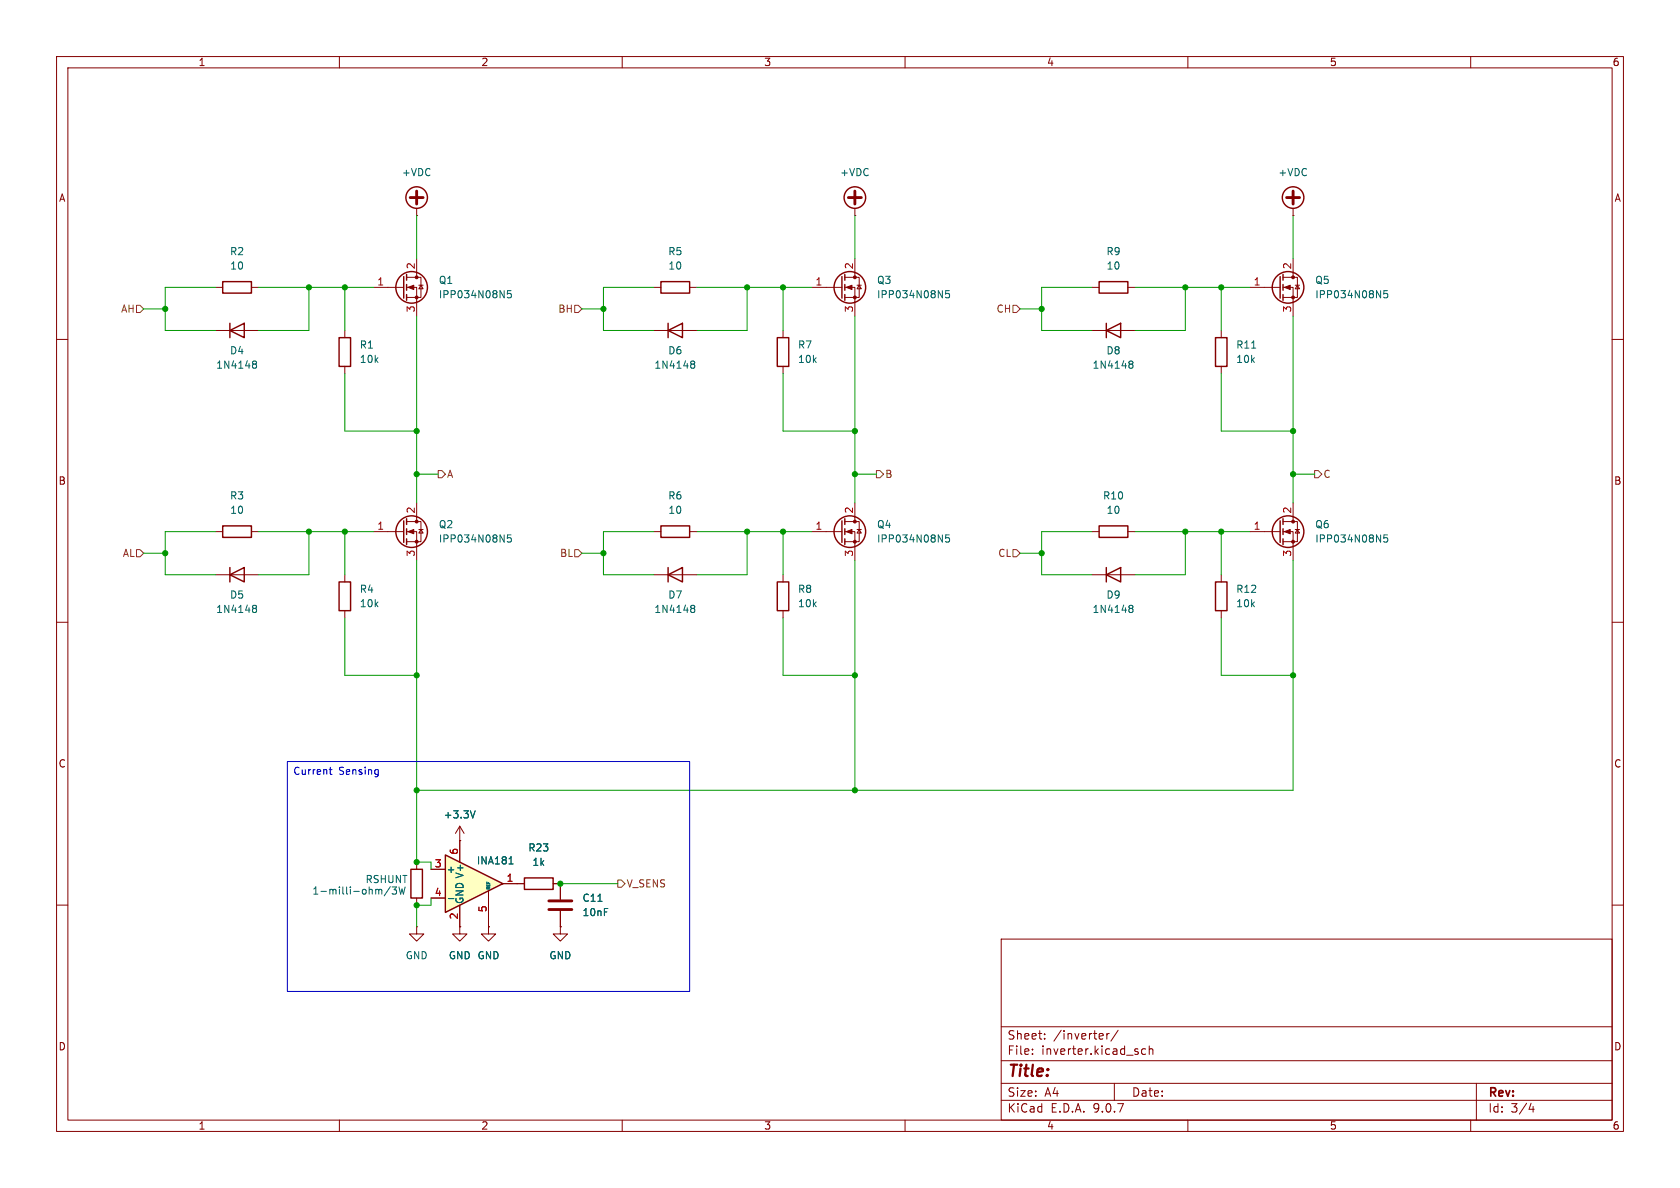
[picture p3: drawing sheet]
<svg xmlns="http://www.w3.org/2000/svg" width="297mm" height="210mm" viewBox="0 0 297 210" stroke-linecap="round" stroke-linejoin="round" font-family="sans-serif">
<g fill="none" stroke="#840000" stroke-width=".18">
<path d="M10 10h277v190h-277zM12 12h273v186h-273zM60 10v2M110 10v2M160 10v2M210 10v2M260 10v2M61 58.4v1.3M193 50.8h1.3M193 58.4h7.7M199.4 50.8h1.3M215.9 58.4v1.3"/>
<path d="M221 50.8h5.3M226.8 49h2.6v3.6h-2.6M226.8 50.8h1.8v5.1M228.6 45.7v3.3M229 50.4h.7M229.4 50.4l.3 .7h-.7zM10 60h2M61 64.8v1.2M215.9 64.8v1.2M285 60h2M193 94h1.3M199.4 94h1.3"/>
<path d="M221 94h5.3M226.8 92.2h2.6v3.6h-2.6M226.8 94h1.8v5.1M228.6 88.9v3.3M229 93.6h.7M229.4 93.6l.3 .6h-.7zM10 110h2M38.1 101.6h7.6M138.4 101.6v1.3M138.4 108v1.2M285 110h2M91.4 156.2h1.3"/>
<path d="M97.8 156.2h1.3M10 160h2M81.3 163.8v1.3h1.2l-1.2 1.3-1.3-1.3h1.3M81.3 163.8h.1M177 166h108v32h-108zM285 160h2M60 198v2M110 198v2M160 198v2M177 194.5h108M177 191.5h108M177 187.5h108"/>
<path d="M177 181.5h108M182.5 186.3v.1M182.5 185.5v.1M184.7 183.6v.1M184.7 182.8v.1M195.7 182.7v1M196.1 182.7l-.3 .1-.1 .2M197 191.5v3M197.7 182.1l-1.3 2M202.5 185.5l-.4-.1-.3 .3v.4l.2 .2h.5M203.2 185.5l.2-.1 .3 .1 .1 .9M203.2 184.9v1.5"/>
<path d="M210 198v2M260 198v2M261 191.5v6.5M270.7 195l-.4 1.1h.9M271 195.6v1"/>
</g>
<g fill="none" stroke="#840000" stroke-width=".25">
<path d="M59.9 59.7h2.1v5.1h-2.1zM194.3 49.8h5.1v2h-5.1zM195.6 58.4l2.5-1.2v2.5zM195.6 57.2v2.5M214.9 59.7h2v5.1h-2zM226.3 48.9v3.8M226.8 48.5v1M226.8 50.3v1M226.8 52.1v1M194.3 93h5.1v2h-5.1zM226.3 92.1v3.8M226.8 91.7v1"/>
<path d="M226.8 93.5v1M226.8 95.3v1M40.6 101.6l2.6-1.3v2.6zM40.6 100.3v2.6M137.4 102.9h2v5.1h-2zM92.7 155.2h5.1v2h-5.1z"/>
<circle cx="227.7" cy="50.8" r="2.79"/>
<circle cx="227.7" cy="94" r="2.79"/>
</g>
<g fill="none" stroke="#006464" stroke-width=".18">
<path d="M245.3 51.4h-.6l-.1 .6 .2-.1h.4l.1 .2v.4l-.2 .1-.5-.1M199.7 64.3l.1 .1M199.7 63.9l.4-.1 .1 .1 .1 .2-.2 .3M199.8 64.4h.3M199.8 64.4h-.1M200.1 64.4l.2 .2-.1 .4-.1 .1-.4-.1M221.3 61.5h.7M245.3 94.6h-.6l-.1 .6 .2-.2 .4 .1 .1 .2v.4l-.2 .1-.5-.1M44.8 107.5h.1M44.8 107.1l.3-.1 .2 .1 .1 .2-.3 .2M44.9 107.5h.2M44.9 107.5l-.1 .1"/>
<path d="M45.1 107.5l.3 .3-.1 .4-.2 .1-.3-.1"/>
</g>
<g fill="#840000" stroke="#840000" stroke-width=".18">
<path d="M227.1 94l1-.4v.8z"/>
<path d="M227.1 50.8l1-.4v.8z"/>
<circle cx="228.6" cy="92.2" r=".25"/>
<circle cx="228.6" cy="95.8" r=".25"/>
<circle cx="228.6" cy="49" r=".25"/>
<circle cx="228.6" cy="52.6" r=".25"/>
</g>
<path d="M78.7 151.1l10.2 5.1-10.2 5.1z" fill="#ffffc2"/>
<g fill="none" stroke="#840000" stroke-width=".25">
<path d="M39.4 49.8h5v2h-5zM40.6 58.4l2.6-1.2v2.5zM40.6 57.2v2.5M71.4 48.9v3.8M71.9 48.5v1M71.9 50.3v1M71.9 52.1v1M116.8 49.8h5.1v2h-5.1zM118.1 58.4l2.5-1.2v2.5zM118.1 57.2v2.5M137.4 59.7h2v5.1h-2zM148.8 48.9v3.8"/>
<path d="M149.4 48.5v1M149.4 50.3v1M149.4 52.1v1M39.4 93h5v2h-5zM71.4 92.1v3.8M71.9 91.7v1M71.9 93.5v1M71.9 95.3v1M116.8 93h5.1v2h-5.1zM148.8 92.1v3.8M149.4 91.7v1M149.4 93.5v1"/>
<path d="M149.4 95.3v1M59.9 102.9h2.1v5.1h-2.1zM118.1 101.6l2.5-1.3v2.6zM118.1 100.3v2.6M195.6 101.6l2.5-1.3v2.6zM195.6 100.3v2.6M214.9 102.9h2v5.1h-2zM72.6 153.7h2.1v5.1h-2.1zM78.7 151.1l10.2 5.1-10.2 5.1z"/>
<circle cx="73.7" cy="34.9" r="1.9"/>
<circle cx="151.1" cy="34.9" r="1.9"/>
<circle cx="228.6" cy="34.9" r="1.9"/>
<circle cx="72.8" cy="50.8" r="2.79"/>
<circle cx="150.2" cy="50.8" r="2.79"/>
<circle cx="72.8" cy="94" r="2.79"/>
<circle cx="150.2" cy="94" r="2.79"/>
</g>
<g fill="none" stroke="#840000" stroke-width=".18">
<path d="M73.7 38.1h.1M73.7 36.8v1.3M151.1 38.1h.1M151.1 36.8v1.3M228.6 38.1h.1M228.6 36.8v1.3M38.1 50.8h1.3M38.1 58.4h7.6M44.4 50.8h1.3M66 50.8h5.4M71.9 49h2.5v3.6h-2.5M71.9 50.8h1.8v5.1"/>
<path d="M73.7 45.7v3.3M74 50.4h.8M74.4 50.4l.4 .7h-.8zM115.6 50.8h1.2M115.6 58.4h7.6M121.9 50.8h1.3M138.4 58.4v1.3M143.5 50.8h5.3M149.4 49h2.5v3.6h-2.5M149.4 50.8h1.7v5.1M151.1 45.7v3.3M151.5 50.4h.8"/>
<path d="M151.9 50.4l.4 .7h-.8zM138.4 64.8v1.2M38.1 94h1.3M44.4 94h1.3M66 94h5.4M71.9 92.2h2.5v3.6h-2.5M71.9 94h1.8v5.1M73.7 88.9v3.3M74 93.6h.8M74.4 93.6l.4 .6h-.8zM115.6 94h1.2M121.9 94h1.3"/>
<path d="M143.5 94h5.3M149.4 92.2h2.5v3.6h-2.5M149.4 94h1.7v5.1M151.1 88.9v3.3M151.5 93.6h.8M151.9 93.6l.4 .6h-.8zM61 101.6v1.3M61 108v1.2M115.6 101.6h7.6M193 101.6h7.7M215.9 101.6v1.3M215.9 108v1.2"/>
<path d="M73.7 152.4v1.3M73.7 158.8v1.2M76.2 153.7h2.5M76.2 158.8h2.5M81.3 148.6h.1M81.3 146.1v6.3M81.3 146.1l-.8 1.2M81.3 146.1l.7 1.2M86.4 157.5v6.3M88.9 156.2h3.8M97.8 156.2h1.3v2.8M73.7 163.8v1.3h1.2l-1.2 1.3-1.3-1.3h1.3"/>
<path d="M73.7 163.8h.1M81.3 163.8h.1M81.3 160v3.8M86.4 163.8v1.3h1.2l-1.2 1.3-1.3-1.3h1.3M86.4 163.8h.1M99.1 163.8v1.3h1.2l-1.2 1.3-1.3-1.3h1.3M99.1 163.8h.1M99.1 161v2.8"/>
</g>
<g fill="none" stroke="#006464" stroke-width=".18">
<path d="M90.3 51.4h-.6v.6l.2-.1h.4l.1 .2-.1 .4-.1 .1-.5-.1M167.8 51.4h-.6l-.1 .6 .2-.1h.5l.1 .2-.1 .4-.2 .1-.5-.1M44.8 64.3l.1 .1M44.8 63.9l.3-.1 .2 .1 .1 .2-.3 .3M44.9 64.4h.2M44.9 64.4h-.1M45.1 64.4l.3 .2-.1 .4-.2 .1-.3-.1M122.2 63.9l.4-.1 .2 .1v.2l-.2 .3M122.2 64.3l.1 .1M122.3 64.4h.3M122.3 64.4h-.1M122.6 64.4l.2 .2v.4l-.2 .1-.4-.1"/>
<path d="M90.3 94.6h-.6v.6l.2-.2 .4 .1 .1 .2-.1 .4-.1 .1-.5-.1M167.8 94.6h-.6l-.1 .6 .2-.2 .5 .1 .1 .2-.1 .4-.2 .1-.5-.1M122.2 107.1l.4-.1 .2 .1v.2l-.2 .2M122.2 107.5h.1M122.3 107.5h.3M122.3 107.5l-.1 .1M122.6 107.5l.2 .3v.4l-.2 .1-.4-.1M199.7 107.5h.1M199.7 107.1l.4-.1 .1 .1 .1 .2-.2 .2M199.8 107.5h.3M199.8 107.5l-.1 .1M200.1 107.5l.2 .3-.1 .4-.1 .1-.4-.1"/>
<path d="M69 156.7l-1.1 1.7M70.1 156.8l-.4 .5 .3 .1v.5l-.1 .2-.6-.2M70.5 156.8l.3 1.3 .3-.9 .2 .9 .3-1.3M79.3 158.8h.9M84 143.3l-.4 1.3M86.1 155.9v.3h.5M86.1 156.4v.2h.5M86.1 156.9v.2h.5M90 152.7h.7M105.7 159.3h.7"/>
</g>
<path d="M72.5 34.9h2.3M73.7 33.8v2.3M150 34.9h2.3M151.1 33.8v2.3M227.5 34.9h2.2M228.6 33.8v2.3M97 159.3h4.1M97 160.8h4.1" fill="none" stroke="#840000" stroke-width=".51"/>
<g fill="#840000" stroke="#840000" stroke-width=".18">
<path d="M72.1 50.8l1.1-.4v.8z"/>
<path d="M149.6 94l1-.4v.8z"/>
<path d="M149.6 50.8l1-.4v.8z"/>
<path d="M72.1 94l1.1-.4v.8z"/>
<circle cx="73.7" cy="49" r=".25"/>
<circle cx="73.7" cy="52.6" r=".25"/>
<circle cx="151.1" cy="92.2" r=".25"/>
<circle cx="151.1" cy="95.8" r=".25"/>
<circle cx="151.1" cy="49" r=".25"/>
<circle cx="151.1" cy="52.6" r=".25"/>
<circle cx="73.7" cy="92.2" r=".25"/>
<circle cx="73.7" cy="95.8" r=".25"/>
</g>
<path d="M24.1 54h.7l.6 .6-.6 .6h-.7zM101.6 54h.6l.7 .6-.7 .6h-.6zM179.1 54h.6l.6 .6-.6 .6h-.6zM24.1 97.2h.7l.6 .6-.6 .6h-.7zM77.5 83.2h.6l.6 .6-.6 .7h-.6zM101.6 97.2h.6l.7 .6-.7 .6h-.6zM154.9 83.2h.7l.6 .6-.6 .7h-.7zM179.1 97.2h.6l.6 .6-.6 .6h-.6zM232.4 83.2h.6l.7 .6-.7 .7h-.6zM109.2 155.6h.7l.6 .6-.6 .6h-.7z" fill="none" stroke="#725600" stroke-width=".18"/>
<g fill="none" stroke="#009600" stroke-width=".18">
<path d="M73.7 38.1v7.6M151.1 38.1v7.6M228.6 38.1v7.6M25.4 54.6h3.8M38.1 50.8h-8.9v7.6h8.9M45.7 50.8h20.3M54.6 50.8v7.6h-8.9M61 50.8v7.6M73.7 55.9v33M102.9 54.6h3.8M115.6 50.8h-8.9v7.6h8.9M123.2 50.8h20.3"/>
<path d="M132.1 50.8v7.6h-8.9M138.4 50.8v7.6M151.1 55.9v33M180.3 54.6h3.8M193 50.8h-8.9v7.6h8.9M200.7 50.8h20.3M209.5 50.8v7.6h-8.8M215.9 50.8v7.6M228.6 55.9v33M61 66v10.2h12.7M138.4 66v10.2h12.7M215.9 66v10.2h12.7"/>
<path d="M25.4 97.8h3.8M38.1 94h-8.9v7.6h8.9M45.7 94h20.3M54.6 94v7.6h-8.9M61 94v7.6M73.7 99.1v53.3h2.5M73.7 83.8h3.8M102.9 97.8h3.8M115.6 94h-8.9v7.6h8.9M123.2 94h20.3M132.1 94v7.6h-8.9M138.4 94v7.6"/>
<path d="M151.1 99.1v40.6M151.1 83.8h3.8M180.3 97.8h3.8M193 94h-8.9v7.6h8.9M200.7 94h20.3M209.5 94v7.6h-8.8M215.9 94v7.6M228.6 83.8h3.8M228.6 99.1v40.6h-154.9M61 109.2v10.2h12.7M138.4 109.2v10.2h12.7M215.9 109.2v10.2h12.7"/>
<path d="M76.2 158.8v1.2h-2.5v3.8M99.1 156.2h10.1"/>
</g>
<path d="M50.8 134.6h71.1v40.7h-71.1zM58.2 136h.5M58.4 135.6v1.1l.3 .2M66.7 136l.2 .1M66.9 136v1.1l-.2 .2M66.9 136.8l-.2 .1" fill="none" stroke="#0000c2" stroke-width=".18"/>
<g fill="#009600" stroke="#009600" stroke-width=".18">
<circle cx="209.5" cy="50.8" r=".46"/>
<circle cx="228.6" cy="83.8" r=".46"/>
<circle cx="184.1" cy="54.6" r=".46"/>
<circle cx="228.6" cy="76.2" r=".46"/>
<circle cx="215.9" cy="50.8" r=".46"/>
<circle cx="61" cy="94" r=".46"/>
<circle cx="73.7" cy="83.8" r=".46"/>
<circle cx="29.2" cy="54.6" r=".46"/>
<circle cx="54.6" cy="94" r=".46"/>
<circle cx="29.2" cy="97.8" r=".46"/>
<circle cx="54.6" cy="50.8" r=".46"/>
<circle cx="61" cy="50.8" r=".46"/>
<circle cx="151.1" cy="76.2" r=".46"/>
<circle cx="138.4" cy="94" r=".46"/>
<circle cx="151.1" cy="119.4" r=".46"/>
<circle cx="132.1" cy="94" r=".46"/>
<circle cx="132.1" cy="50.8" r=".46"/>
<circle cx="138.4" cy="50.8" r=".46"/>
<circle cx="151.1" cy="83.8" r=".46"/>
<circle cx="73.7" cy="76.2" r=".46"/>
<circle cx="106.7" cy="97.8" r=".46"/>
<circle cx="73.7" cy="119.4" r=".46"/>
<circle cx="73.7" cy="139.7" r=".46"/>
<circle cx="106.7" cy="54.6" r=".46"/>
<circle cx="228.6" cy="119.4" r=".46"/>
<circle cx="151.1" cy="139.7" r=".46"/>
<circle cx="215.9" cy="94" r=".46"/>
<circle cx="209.5" cy="94" r=".46"/>
<circle cx="184.1" cy="97.8" r=".46"/>
<circle cx="73.7" cy="160" r=".46"/>
<circle cx="73.7" cy="152.4" r=".46"/>
<circle cx="99.1" cy="156.2" r=".46"/>
</g>
<text font-size="2.8" fill="#840000" x="178" y="190.9">Title:</text>
<g font-size="2.1" fill="#840000">
<text x="178" y="184">Sheet:</text>
<text x="186.2" y="184">/inverter/</text>
<text x="178" y="186.7">File:</text>
<text x="184.1" y="186.7">inverter.kicad_sch</text>
<text x="178" y="196.9">KiCad</text>
<text x="178" y="194.1">Size:</text>
<text x="184.7" y="194.1">A4</text>
<text x="185.7" y="196.9">E.D.A.</text>
<text x="193.3" y="196.9">9.0.7</text>
<text x="200" y="194.1">Date:</text>
<text x="263" y="194.3">Rev:</text>
<text x="263" y="196.9">Id:</text>
<text x="267.1" y="196.9">3/4</text>
</g>
<g font-size="1.8" fill="#840000">
<text x="35" y="11.9">1</text>
<text x="85" y="11.9">2</text>
<text x="135" y="11.9">3</text>
<text x="185" y="11.9">4</text>
<text x="235" y="11.9">5</text>
<text x="285" y="11.9">6</text>
<text x="10.3" y="35.9">A</text>
<text x="285.3" y="35.9">A</text>
<text x="10.3" y="85.9">B</text>
<text x="285.3" y="85.9">B</text>
<text x="10.3" y="135.9">C</text>
<text x="285.3" y="135.9">C</text>
<text x="10.3" y="185.9">D</text>
<text x="285.3" y="185.9">D</text>
<text x="35" y="199.9">1</text>
<text x="85" y="199.9">2</text>
<text x="135" y="199.9">3</text>
<text x="185" y="199.9">4</text>
<text x="235" y="199.9">5</text>
<text x="285" y="199.9">6</text>
</g>
<g font-size="1.8" fill="#006464">
<text x="71" y="31.3">+VDC</text>
<text x="148.4" y="31.3">+VDC</text>
<text x="225.9" y="31.3">+VDC</text>
<text x="40.6" y="45.3">R2</text>
<text x="40.6" y="47.9">10</text>
<text x="118" y="45.3">R5</text>
<text x="118.1" y="47.9">10</text>
<text x="195.5" y="45.3">R9</text>
<text x="195.5" y="47.9">10</text>
<text x="77.5" y="50.4">Q1</text>
<text x="77.5" y="52.9">IPP034N08N5</text>
<text x="154.9" y="50.4">Q3</text>
<text x="154.9" y="52.9">IPP034N08N5</text>
<text x="232.4" y="50.4">Q5</text>
<text x="232.4" y="52.9">IPP034N08N5</text>
<text x="38.1" y="65.4">1N4148</text>
<text x="40.6" y="62.8">D4</text>
<text x="63.5" y="61.8">R1</text>
<text x="63.5" y="64.4">10k</text>
<text x="115.6" y="65.4">1N4148</text>
<text x="118" y="62.8">D6</text>
<text x="141" y="61.8">R7</text>
<text x="141" y="64.4">10k</text>
<text x="193.1" y="65.4">1N4148</text>
<text x="195.5" y="62.8">D8</text>
<text x="218.4" y="64.4">10k</text>
<text x="218.4" y="61.8">R11</text>
<text x="40.6" y="88.5">R3</text>
<text x="118" y="88.5">R6</text>
<text x="194.9" y="88.5">R10</text>
<text x="40.6" y="91">10</text>
<text x="77.5" y="93.6">Q2</text>
<text x="118.1" y="91">10</text>
<text x="154.9" y="93.6">Q4</text>
<text x="195.5" y="91">10</text>
<text x="232.4" y="93.6">Q6</text>
<text x="77.5" y="96.1">IPP034N08N5</text>
<text x="154.9" y="96.1">IPP034N08N5</text>
<text x="232.4" y="96.1">IPP034N08N5</text>
<text x="40.6" y="106">D5</text>
<text x="63.5" y="105">R4</text>
<text x="63.5" y="107.5">10k</text>
<text x="118" y="106">D7</text>
<text x="141" y="105">R8</text>
<text x="141" y="107.5">10k</text>
<text x="195.5" y="106">D9</text>
<text x="218.4" y="107.5">10k</text>
<text x="218.4" y="105">R12</text>
<text x="38.1" y="108.6">1N4148</text>
<text x="115.6" y="108.6">1N4148</text>
<text x="193.1" y="108.6">1N4148</text>
<text x="78.3" y="144.9">+3.3V</text>
<text x="78.9" y="154.5">+</text>
<text x="84.2" y="153">INA181</text>
<text x="93.3" y="150.7">R23</text>
<text x="94" y="153.3">1k</text>
<text x="55.1" y="158.3">1-milli-ohm/3W</text>
<text x="64.5" y="156.3">RSHUNT</text>
<text x="82.1" y="159.9" transform="rotate(-90 82.1 159.9)">GND V+</text>
<text x="102.9" y="159.6">C11</text>
<text x="102.9" y="162.2">10nF</text>
<text x="71.6" y="169.8">GND</text>
<text x="79.2" y="169.8">GND GND</text>
<text x="97" y="169.8">GND</text>
</g>
<g font-size="1.8" fill="#a90000">
<text x="73.4" y="47.7" transform="rotate(-90 73.4 47.7)">2</text>
<text x="150.9" y="47.7" transform="rotate(-90 150.9 47.7)">2</text>
<text x="228.3" y="47.7" transform="rotate(-90 228.3 47.7)">2</text>
<text x="66.6" y="50.5">1</text>
<text x="144.1" y="50.5">1</text>
<text x="221.5" y="50.5">1</text>
<text x="73.4" y="55.3" transform="rotate(-90 73.4 55.3)">3</text>
<text x="150.9" y="55.3" transform="rotate(-90 150.9 55.3)">3</text>
<text x="228.3" y="55.3" transform="rotate(-90 228.3 55.3)">3</text>
<text x="66.6" y="93.7">1</text>
<text x="73.4" y="90.9" transform="rotate(-90 73.4 90.9)">2</text>
<text x="144.1" y="93.7">1</text>
<text x="150.9" y="90.9" transform="rotate(-90 150.9 90.9)">2</text>
<text x="221.5" y="93.7">1</text>
<text x="228.3" y="90.9" transform="rotate(-90 228.3 90.9)">2</text>
<text x="73.4" y="98.5" transform="rotate(-90 73.4 98.5)">3</text>
<text x="150.9" y="98.5" transform="rotate(-90 150.9 98.5)">3</text>
<text x="228.3" y="98.5" transform="rotate(-90 228.3 98.5)">3</text>
<text x="76.8" y="153.4">3</text>
<text x="81" y="151.2" transform="rotate(-90 81 151.2)">6</text>
<text x="89.5" y="156">1</text>
<text x="76.8" y="158.5">4</text>
<text x="86.1" y="161.4" transform="rotate(-90 86.1 161.4)">5</text>
<text x="81" y="162.6" transform="rotate(-90 81 162.6)">2</text>
</g>
<g font-size="1.8" fill="#725600">
<text x="21.3" y="55.5">AH</text>
<text x="98.6" y="55.5">BH</text>
<text x="176.1" y="55.5">CH</text>
<text x="78.9" y="84.7">A</text>
<text x="156.4" y="84.7">B</text>
<text x="233.9" y="84.7">C</text>
<text x="21.6" y="98.7">AL</text>
<text x="98.9" y="98.7">BL</text>
<text x="176.4" y="98.7">CL</text>
<text x="110.7" y="157.1">V_SENS</text>
</g>
<g font-size="1.8" fill="#0000c2">
<text x="51.8" y="137.3">Current</text>
<text x="59.9" y="137.3">Sensing</text>
</g>
<text font-size=".7" fill="#006464" x="86.8" y="157.4" transform="rotate(-90 86.8 157.4)">REF</text>
</svg>
